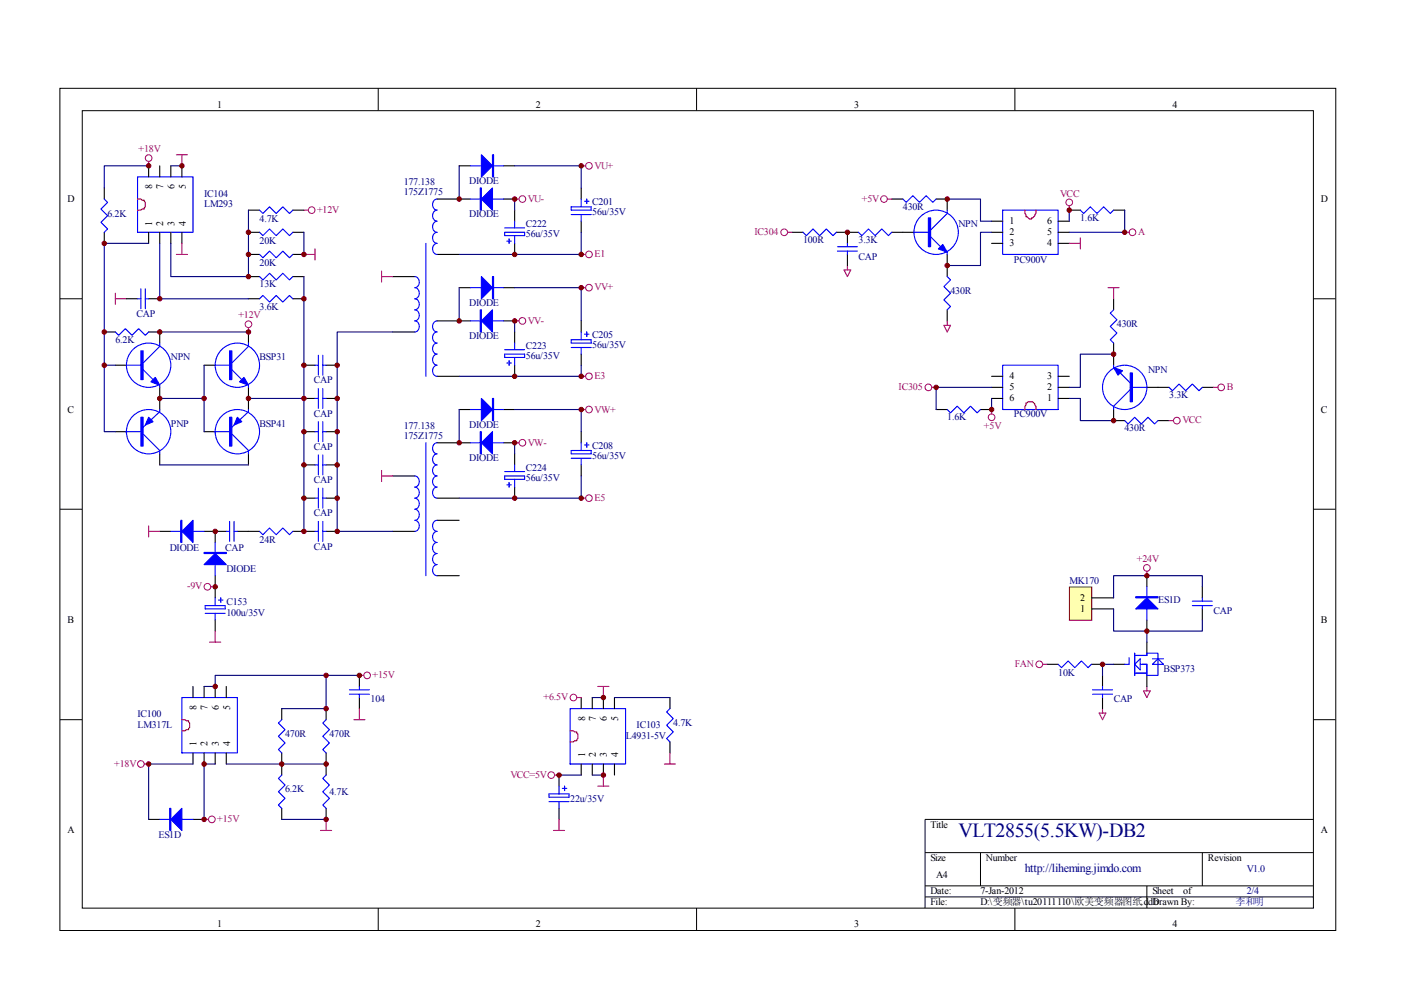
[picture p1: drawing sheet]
<svg xmlns="http://www.w3.org/2000/svg" width="297mm" height="210mm" viewBox="0 0 297 210" stroke-linecap="round" stroke-linejoin="round" font-family="sans-serif">
<g fill="none" stroke="#000" stroke-width=".21">
<path d="M12.7 18.7h270.5v178.6h-270.5zM80.2 18.7v4.7M147.7 18.7v4.7M215.2 18.7v4.7M17.4 23.5h261.1v169h-261.1zM12.7 63.3h4.7M278.4 63.3h4.7M12.7 108h4.7M278.4 108h4.7M12.7 152.6h4.7M278.4 152.6h4.7M278.4 173.7h-82.3v18.8"/>
<path d="M80.2 192.5v4.7M147.7 192.5v4.7M196.1 180.8h82.3M196.1 187.8h82.3M196.1 190.2h82.3M207.9 180.8v7M215.2 192.5v4.7M243.2 187.8v4.7M254.9 180.8v7"/>
</g>
<g fill="none" stroke="#00f" stroke-width=".23">
<path d="M170.3 49.3l.7 .7 1.4-1.5 1.4 1.5 1.4-1.5 1.4 1.5 .7-.7M177.6 52.3h4.2M177.6 53.2h4.2M179.7 51.6v.7M179.7 53.2v.7M182 49.3l.7 .7 1.4-1.5 1.4 1.5 1.5-1.5 1.4 1.5 .7-.7M191.4 42.2l.7 .7 1.4-1.4 1.5 1.4 1.4-1.4 1.4 1.4 .7-.7M193.8 49.3h3.5M197.3 50.2l2.1 2.1M200.8 44.6v.7l-3.5 3.5M200.8 58.6l.7 .7-1.4 1.5 1.4 1.4-1.4 1.4 1.4 1.4-.7 .7M200.8 53.5v.4"/>
<path d="M212.6 44.6h11.7v9.3h-11.7zM212.6 77.4h11.7v9.4h-11.7zM236.1 65.7l-.7 .7 1.4 1.4-1.4 1.4 1.4 1.4-1.4 1.4 .7 .7M236.1 77.4v.5M237.5 79.1l2.1 2.1M200.8 86.8l.7 .7 1.4-1.4 1.5 1.4 1.4-1.4 1.4 1.4 .7-.7M238.5 89.2l.7 .7 1.4-1.4 1.4 1.4 1.4-1.4 1.4 1.4 .7-.7M239.6 82.6l-3.5 3.5v.7M239.6 82.1h3.6M247.9 82.1l.7 .7 1.4-1.4 1.4 1.4 1.4-1.4 1.4 1.4 .7-.7M38.6 147.9h11.7v11.7h-11.7zM59.7 152.6l-.7 .7 1.4 1.4-1.4 1.4 1.4 1.4-1.4 1.4 .7 .7"/>
<path d="M69.1 152.6l-.7 .7 1.4 1.4-1.4 1.4 1.4 1.4-1.4 1.4 .7 .7M74.1 146.3h4.2M74.1 147.2h4.2M76.2 145.5v.8M76.2 147.2v.7M120.9 150.2h11.7v11.8h-11.7zM142 150.2l-.7 .7 1.4 1.5-1.4 1.4 1.4 1.4-1.4 1.4 .7 .7M33.9 173.7h7M59.7 164.3l-.7 .7 1.4 1.5-1.4 1.4 1.4 1.4-1.4 1.4 .7 .7M69.1 164.3l-.7 .7 1.4 1.5-1.4 1.4 1.4 1.4-1.4 1.4 .7 .7M116.4 168.3h4.2v.7h-4.2zM116.4 170h4.2"/>
<path d="M118.5 166.7v1.6M118.5 170v1.4M119.2 167.2h1M119.7 166.7v.9"/>
<circle cx="198.5" cy="49.3" r="4.7"/>
<circle cx="238.5" cy="82.1" r="4.7"/>
</g>
<g fill="none" stroke="#000" stroke-width=".23">
<path d="M167.9 49.3h2.4M177.3 49.3h4.7M179.7 49.3v2.3M179.7 53.9v2.4M189.1 49.3h4.7M189.1 42.2h2.3M198.5 42.2h2.3v2.4M200.8 53.9v4.7M210.2 46.9h2.4M210.2 49.3h2.4M210.2 51.6h2.4M224.3 46.9h2.4"/>
<path d="M224.3 49.3h2.4M224.3 51.6h2.4M200.8 65.7v2.3M210.2 79.8h2.4M224.3 79.8h2.4M236.1 63.3v2.4M236.1 72.7v4.7M198.5 86.8h2.3M207.9 86.8h2.3M210.2 84.5h2.4M210.2 82.1h2.4M224.3 84.5h2.4"/>
<path d="M224.3 82.1h2.4M236.1 86.8v2.4h2.4M243.2 82.1h4.7M245.5 89.2h2.4M254.9 82.1h2.4M40.9 145.5v2.4M40.9 159.6v2.4M43.3 145.5v2.4M43.3 159.6v2.4M45.6 145.5v2.4M45.6 159.6v2.4M48 145.5v2.4"/>
<path d="M48 159.6v2.4M59.7 150.2v2.4M59.7 159.6v4.7M69.1 150.2v2.4M69.1 159.6v4.7M76.2 143.2v2.3M76.2 147.9v2.3M123.2 147.9v2.3M125.6 147.9v2.3M127.9 147.9v2.3M130.3 147.9v2.3M142 147.9v2.3"/>
<path d="M142 157.3v2.3M31.5 173.7h2.4M40.9 173.7h2.4M59.7 171.4v2.3M69.1 171.4v2.3M118.5 164.3v2.4M118.5 171.4v2.3M123.2 162v2.3M125.6 162v2.3M127.9 162v2.3M130.3 162v2.3"/>
</g>
<path d="M217.3 44.6v.7l.2 .2v.5h.3a.74 .74 0 0 0 .9 .4v-.2a.83 .83 0 0 0 .7-.7l.2-.2v-.7M217.3 86.8v-.7l.2-.2v-.5h.3a.99 .99 0 0 1 1.6 .5l.2 .2v.7M38.6 152.6h.7l.2 .2h.5a1.97 1.97 0 0 1 0 1.9h-.5l-.2 .2h-.7M120.9 154.9h.7l.2 .3h.5a1.97 1.97 0 0 1 0 1.9h-.5l-.2 .2h-.7" fill="none" stroke="#f00" stroke-width=".23"/>
<g fill="none" stroke="#a1006a" stroke-width=".21">
<circle cx="166.3" cy="49.2" r=".71"/>
<circle cx="187.4" cy="42.2" r=".7"/>
<circle cx="226.7" cy="42.9" r=".71"/>
<circle cx="240.1" cy="49.2" r=".71"/>
<circle cx="196.8" cy="82.1" r=".71"/>
<circle cx="210.2" cy="88.5" r=".71"/>
<circle cx="249.5" cy="89.2" r=".71"/>
<circle cx="258.9" cy="82.1" r=".71"/>
<circle cx="77.8" cy="143.2" r=".71"/>
<circle cx="121.6" cy="147.9" r=".7"/>
<circle cx="29.9" cy="162" r=".7"/>
<circle cx="44.9" cy="173.7" r=".71"/>
<circle cx="116.9" cy="164.3" r=".7"/>
</g>
<g fill="none" stroke="#a1006a" stroke-width=".23">
<path d="M167 49.3h.9M179 57.2h1.4l-.7 1.4zM179.7 56.3v.9M188.1 42.2h1M226.7 43.6v1M226.7 51.6h2.3M229 50.4v2.4M238.5 49.3h.9M200.1 69h1.4l-.7 1.4zM200.8 68v1M234.9 61h2.4M236.1 61v2.3"/>
<path d="M197.5 82.1h1M210.2 86.8v1M247.9 89.2h.9M257.3 82.1h.9M75 152.6h2.4M76.2 143.2h.9M76.2 150.2v2.4M122.3 147.9h.9M126.8 145.5h2.3M127.9 145.5v2.4M142 159.6v2.4M233 151.2h1.5l-.7 1.4z"/>
<path d="M233.8 150.2v1M242.5 146.5h1.4l-.7 1.4zM243.2 145.5v1M30.6 162h.9M43.3 173.7h.9M68 176.1h2.3M69.1 173.7v2.4M117.3 176.1h2.4M117.6 164.3h.9M118.5 173.7v2.4M140.9 162h2.3"/>
</g>
<g fill="#00f" stroke="#00f" stroke-width=".23">
<path d="M36.2 173.7l2.4-2.3v4.7z"/>
<path d="M199.9 51.8l.9 1.7-1.8-.7z"/>
<path d="M236.1 77.9l1.9 .7-1 .9z"/>
<path d="M36 171.4h.2v4.7h-.2z" fill-rule="evenodd"/>
<path d="M196.8 46.2h.5v6.1h-.5z" fill-rule="evenodd"/>
<path d="M239.6 79.1h.5v6.1h-.5z" fill-rule="evenodd"/>
</g>
<g fill="none" stroke="#000080" stroke-width=".23">
<path d="M200.8 42.2h7.1v4.7h2.3M210.2 49.3h-2.3v7h-7.1M226.7 44.6v2.3M236.1 75.1h-7.1v7h-2.3M210.2 82.1h-11.7v4.7M210.2 84.5v2.3M226.7 84.5h2.3v4.7h7.1M69.1 143.2v7h-9.4M76.2 143.2h-30.6v2.3h-2.3M125.6 147.9h2.3M130.3 147.9h11.7M40.9 162h-9.4v11.7"/>
<path d="M45.6 162h-2.3v11.7M48 162h21.1M59.7 173.7h9.4M118.5 164.3h4.7"/>
</g>
<g fill="#800000" stroke="#800000" stroke-width=".21">
<circle cx="43.3" cy="162" r=".47"/>
<circle cx="45.6" cy="145.5" r=".47"/>
<circle cx="69.1" cy="173.7" r=".47"/>
<circle cx="69.1" cy="162" r=".47"/>
<circle cx="69.1" cy="150.2" r=".47"/>
<circle cx="59.7" cy="162" r=".47"/>
<circle cx="31.5" cy="162" r=".47"/>
<circle cx="69.1" cy="143.2" r=".47"/>
</g>
<path d="M226.8 124.6h4.7v6.9h-4.7z" fill="#ffffb0"/>
<path d="M226.7 124.5h4.8v7h-4.8z" fill="none" stroke="#800000" stroke-width=".21"/>
<g fill="none" stroke="#000" stroke-width=".23">
<path d="M22.1 39.9v2.3M31.5 35.2v2.3M33.9 35.2v2.3M36.2 35.2v2.3M38.6 35.2v2.3M97.4 35.2h2.3M106.8 35.2h2.3M123.2 39.9v2.3M22.1 49.3v2.3M31.5 49.3v2.3M33.9 49.3v2.3M36.2 49.3v2.3"/>
<path d="M38.6 49.3v2.3M52.7 44.6h2.3M52.7 58.6h2.3M52.7 49.3h2.3M52.7 53.9h2.3M62.1 44.6h2.3M62.1 58.6h2.3M62.1 49.3h2.3M62.1 53.9h2.3M83.2 58.6h4.8M92.7 53.9h4.7M92.7 42.2h7"/>
<path d="M106.8 42.2h2.3M109.1 44.6v2.3M109.1 51.6v2.3M123.2 46.9v2.4M226.7 44.6h2.3M236.1 44.6h2.4M22.1 70.4h2.4M24.5 77.4h2.3M26.8 63.3h2.4M31.5 70.4h2.4v2.3M31.5 63.3h2.4M43.3 77.4h2.3"/>
<path d="M52.7 70.4v2.3M52.7 63.3h2.3M62.1 63.3h2.3M64.4 77.4h2.4M69.1 77.4h2.4M83.2 70.4h4.8M92.7 79.8h4.7M92.7 68h7M97.4 61h2.3M106.8 68h2.3M106.8 61h2.3M109.1 70.4v2.3"/>
<path d="M109.1 77.4v2.4M123.2 68v2.4M123.2 75.1v2.3M24.5 91.5h2.3M33.9 82.1v4.7M33.9 96.2v2.4M43.3 91.5h2.3M52.7 82.1v4.7M52.7 96.2v2.4M64.4 91.5h2.4M64.4 84.5h2.4M64.4 98.6h2.4"/>
<path d="M69.1 91.5h2.4M69.1 84.5h2.4M69.1 98.6h2.4M92.7 93.9h7M97.4 86.8h2.3M106.8 93.9h2.3M106.8 86.8h2.3M109.1 96.2v2.4M123.2 91.5v2.4M123.2 98.6v2.3M33.9 112.7h2.3M43.3 112.7h4.7"/>
<path d="M45.6 112.7v2.3M50.3 112.7h4.7M62.1 112.7h4.7M64.4 105.6h2.4M69.1 112.7h2.4M69.1 105.6h2.4M83.2 112.7h4.8M83.2 100.9h4.8M92.7 105.6h4.7M92.7 110.3h4.7M109.1 103.3v2.3M45.6 122.1v4.7"/>
<path d="M45.6 131.5v2.3M92.7 122.1h4.7M231.4 129.1h4.7M231.4 126.8h4.7M243.2 122.1v2.3M243.2 131.5v2.3M243.2 136.2v2.3M254.9 124.4v2.4M254.9 129.1v2.4M222 140.9h2.3M231.4 140.9h2.4M233.8 143.2v2.3"/>
<path d="M233.8 147.9v2.3M236.1 140.9h2.4M243.2 143.2v2.3"/>
</g>
<g fill="none" stroke="#00f" stroke-width=".23">
<path d="M29.2 37.5h11.7v11.8h-11.7zM99.7 35.2h7.1M22.1 42.2l.7 .7-1.4 1.4 1.4 1.4-1.4 1.4 1.4 1.4-.7 .8M55 58.6l.7 .7 1.4-1.4 1.5 1.4 1.4-1.4 1.4 1.4 .7-.7M55 44.6l.7 .7 1.4-1.4 1.5 1.4 1.4-1.4 1.4 1.4 .7-.7M55 49.3l.7 .7 1.4-1.5 1.5 1.5 1.4-1.5 1.4 1.5 .7-.7M55 53.9l.7 .8 1.4-1.5 1.5 1.5 1.4-1.5 1.4 1.5 .7-.8M88 58.6a1.2 1.2 0 0 1 .9 1.2 1.2 1.2 0 0 1-.9 1.2 1.2 1.2 0 0 1 .9 1.2 1.2 1.2 0 0 1-.9 1.1 1.2 1.2 0 0 1 .9 1.2 1.2 1.2 0 0 1-.9 1.2M90.3 51.6v28.2M92.7 42.2a1.2 1.2 0 0 0-1 1.2 1.2 1.2 0 0 0 1 1.2 1.2 1.2 0 0 0-1 1.1 1.2 1.2 0 0 0 1 1.2 1.21 1.21 0 0 0-1 1.2 1.21 1.21 0 0 0 1 1.2 1.2 1.2 0 0 0-1 1.1 1.2 1.2 0 0 0 1 1.2 1.2 1.2 0 0 0-1 1.2 1.2 1.2 0 0 0 1 1.1M99.7 42.2h7.1M107 49.3h4.2v.7h-4.2z"/>
<path d="M107 48.3h4.2M107.5 51.1h.9M107.9 50.7v.9M109.1 46.9v1.4M109.1 50v1.6M121.1 43.9h4.2v.7h-4.2zM121.1 45.5h4.2M123.2 42.2v1.7M123.2 45.5v1.4M123.9 42.7h1M124.4 42.2v.9M229 44.6l.8 .7 1.4-1.4 1.4 1.4 1.4-1.4 1.4 1.4 .7-.7"/>
<path d="M24.5 70.4l.7 .7 1.4-1.4 1.4 1.4 1.4-1.4 1.4 1.4 .7-.7M26.8 77.4h3.5M29.2 63.3h.7M29.9 61.2v4.3M30.3 78.4l2.2 2.1M30.8 63.3h.7M30.8 61.2v4.3M33.9 72.7v.7l-3.6 3.6M45.6 77.4h3.5M49.1 78.4l2.2 2.1M52.7 72.7v.7l-3.6 3.6M55 63.3l.7-.7 1.4 1.4 1.5-1.4 1.4 1.4 1.4-1.4 .7 .7"/>
<path d="M66.8 77.4h.7M67.5 75.3v4.2M68.4 77.4h.7M68.4 75.3v4.2M88 65.7a1.2 1.2 0 0 1 .9 1.2 1.2 1.2 0 0 1-.9 1.1 1.2 1.2 0 0 1 .9 1.2 1.2 1.2 0 0 1-.9 1.2M92.7 68a1.2 1.2 0 0 0-1 1.2 1.2 1.2 0 0 0 1 1.2 1.2 1.2 0 0 0-1 1.2 1.2 1.2 0 0 0 1 1.1 1.2 1.2 0 0 0-1 1.2 1.2 1.2 0 0 0 1 1.2 1.2 1.2 0 0 0-1 1.2 1.2 1.2 0 0 0 1 1.1 1.2 1.2 0 0 0-1 1.2 1.2 1.2 0 0 0 1 1.2M99.7 61h7.1M99.7 68h7.1M107 75.1h4.2v.7h-4.2zM107 74.1h4.2M107.5 77h.9M107.9 76.5v.9"/>
<path d="M109.1 72.7v1.4M109.1 75.8v1.6M121.1 72h4.2v.7h-4.2zM121.1 73.7h4.2M123.2 70.4v1.6M123.2 73.7v1.4M123.9 70.9h1M124.4 70.4v.9M26.6 91.5h3.3M30.3 92l3.6 3.5v.7M33.9 86.8v.5l-3.6 3.3M33.9 81.7v.4"/>
<path d="M45.4 91.5h3.3M49.1 92l3.6 3.5v.7M52.7 86.8v.5l-3.6 3.3M52.7 81.7v.4M66.8 91.5h.7M66.8 84.5h.7M66.8 98.6h.7M67.5 82.4v4.2M67.5 89.4v4.2M67.5 96.5v4.2M68.4 91.5h.7M68.4 82.4v4.2"/>
<path d="M68.4 89.4v4.2M68.4 96.5v4.2M68.4 84.5h.7M68.4 98.6h.7M90.3 93.9v28.2M92.7 96.2a1.2 1.2 0 0 0-1 1.2 1.2 1.2 0 0 0 1 1.2 1.2 1.2 0 0 0-1 1.1 1.2 1.2 0 0 0 1 1.2 1.2 1.2 0 0 0-1 1.2 1.2 1.2 0 0 0 1 1.2 1.2 1.2 0 0 0-1 1.1 1.2 1.2 0 0 0 1 1.2M92.7 93.9a1.2 1.2 0 0 0-1 1.2 1.2 1.2 0 0 0 1 1.1M99.7 86.8h7.1M99.7 93.9h7.1M107 100h4.2M109.1 98.6v1.4M121.1 95.5h4.2v.7h-4.2z"/>
<path d="M121.1 97.2h4.2M123.2 93.9v1.6M123.2 97.2v1.4M123.9 94.3h1M124.4 93.9v.9M36.2 112.7h7.1M45.6 115v7.1M48 112.7h.7M48.7 110.6v4.2M49.6 112.7h.7M49.6 110.6v4.2M55 112.7l.7 .7 1.4-1.4 1.5 1.4 1.4-1.4 1.4 1.4 .7-.7"/>
<path d="M66.8 105.6h.7M66.8 112.7h.7M67.5 103.5v4.2M67.5 110.6v4.2M68.4 105.6h.7M68.4 103.5v4.2M68.4 110.6v4.2M68.4 112.7h.7M88 100.9a1.2 1.2 0 0 1 .9 1.2 1.2 1.2 0 0 1-.9 1.2 1.2 1.2 0 0 1 .9 1.1 1.2 1.2 0 0 1-.9 1.2 1.2 1.2 0 0 1 .9 1.2 1.2 1.2 0 0 1-.9 1.2 1.2 1.2 0 0 1 .9 1.1 1.2 1.2 0 0 1-.9 1.2 1.2 1.2 0 0 1 .9 1.2 1.2 1.2 0 0 1-.9 1.2M92.7 110.3a1.2 1.2 0 0 0-1 1.2 1.2 1.2 0 0 0 1 1.2 1.2 1.2 0 0 0-1 1.1 1.2 1.2 0 0 0 1 1.2 1.2 1.2 0 0 0-1 1.2 1.2 1.2 0 0 0 1 1.2 1.2 1.2 0 0 0-1 1.1 1.2 1.2 0 0 0 1 1.2 1.2 1.2 0 0 0-1 1.2 1.2 1.2 0 0 0 1 1.2M107 100.9h4.2v.7h-4.2zM107.5 102.8h.9"/>
<path d="M107.9 102.3v1M109.1 101.6v1.7M43.5 128.4h4.2v.7h-4.2zM43.5 130h4.2M45.6 126.8v1.6M45.6 130v1.5M46.3 127.2h1M46.8 126.8v.9M239.4 139.4v1.5h-.9M240.6 139h2.6v-.5h2.3v4.7h-2.3v-2.3h-1.5M240.6 138.5v4.7M243.2 124.4v7.1"/>
<path d="M244.3 139.7h2.4M252.8 127.5h4.2M252.8 128.4h4.2M254.9 126.8v.7M254.9 128.4v.7M224.3 140.9l.8 .7 1.4-1.5 1.4 1.5 1.4-1.5 1.4 1.5 .7-.7M231.6 146.3h4.3M231.6 147.2h4.3M233.8 145.5v.8M233.8 147.2v.7M240.6 142.7h2.6M240.6 140.9l1.1-1.2v2.3z"/>
<path d="M244.3 140.9l1.2-1.2 1.2 1.2z"/>
<circle cx="31.5" cy="77.4" r="4.7"/>
<circle cx="50.3" cy="77.4" r="4.7"/>
<circle cx="31.5" cy="91.5" r="4.7"/>
<circle cx="50.3" cy="91.5" r="4.7"/>
</g>
<g fill="#00f" stroke="#00f" stroke-width=".23">
<path d="M240.8 129.1l2.4-2.3 2.3 2.3z"/>
<path d="M32 81l.9-1 1 1.7z"/>
<path d="M50.8 81l.9-1 1 1.7z"/>
<path d="M31.5 88.5l1 .9-1.7 .7z"/>
<path d="M50.3 88.5l1 .9-1.7 .7z"/>
<path d="M38.6 112.7l2.3-2.4v4.7z"/>
<path d="M43.3 119.7l2.3-2.3 2.4 2.3z"/>
<path d="M102.1 32.8l2.3 2.4-2.3 2.3z"/>
<path d="M102.1 58.6l2.3 2.4-2.3 2.3z"/>
<path d="M102.1 42.2l2.3-2.3v4.7z"/>
<path d="M102.1 68l2.3-2.3v4.7z"/>
<path d="M102.1 84.5l2.3 2.3-2.3 2.4z"/>
<path d="M102.1 93.9l2.3-2.4v4.7z"/>
<path d="M240.8 126.5h4.7v.3h-4.7z" fill-rule="evenodd"/>
<path d="M29.9 74.4h.4v6.1h-.4z" fill-rule="evenodd"/>
<path d="M48.7 74.4h.4v6.1h-.4z" fill-rule="evenodd"/>
<path d="M29.9 88.5h.4v6.1h-.4z" fill-rule="evenodd"/>
<path d="M48.7 88.5h.4v6.1h-.4z" fill-rule="evenodd"/>
<path d="M38.3 110.3h.3v4.7h-.3z" fill-rule="evenodd"/>
<path d="M43.3 117.1h4.7v.3h-4.7z" fill-rule="evenodd"/>
<path d="M104.4 32.8h.2v4.7h-.2z" fill-rule="evenodd"/>
<path d="M104.4 58.6h.2v4.7h-.2z" fill-rule="evenodd"/>
<path d="M101.8 39.9h.3v4.7h-.3z" fill-rule="evenodd"/>
<path d="M101.8 65.7h.3v4.7h-.3z" fill-rule="evenodd"/>
<path d="M104.4 84.5h.2v4.7h-.2z" fill-rule="evenodd"/>
<path d="M101.8 91.5h.3v4.7h-.3z" fill-rule="evenodd"/>
</g>
<g fill="none" stroke="#000080" stroke-width=".23">
<path d="M31.5 35.2h-9.4v4.7M36.2 35.2h2.4M97.4 35.2v7M109.1 35.2h14.1v4.7M31.5 51.6h-9.4v39.9h2.4M33.9 51.6v11.7h18.8M52.7 44.6v14h-16.5v-7M64.4 49.3v4.6M64.4 58.6v54.1M109.1 42.2v2.4M123.2 49.3v4.6h-25.8M238.5 44.6v4.7h-11.8"/>
<path d="M22.1 77.4h2.4M33.9 70.4h18.8M43.3 77.4v14.1M83.2 70.4h-11.7v42.3h11.7M97.4 61v7M109.1 61h14.1v7M109.1 68v2.4M123.2 77.4v2.4h-25.8M33.9 84.5h9.4M33.9 98.6h18.8M52.7 84.5h11.7M97.4 86.8v7.1"/>
<path d="M109.1 86.8h14.1v4.7M109.1 93.9v2.3M123.2 100.9v4.7h-25.8M236.1 129.1v4.7h18.8v-2.3M243.2 133.8v2.4M254.9 124.4v-2.3h-18.8v4.7M236.1 140.9h-2.3v2.3M125.6 164.3h2.3"/>
</g>
<g fill="none" stroke="#a1006a" stroke-width=".21">
<circle cx="31.5" cy="33.5" r=".71"/>
<circle cx="124.9" cy="35.2" r=".71"/>
<circle cx="66.1" cy="44.6" r=".7"/>
<circle cx="110.8" cy="42.2" r=".71"/>
<circle cx="124.9" cy="53.9" r=".7"/>
<circle cx="52.7" cy="68.7" r=".71"/>
<circle cx="110.8" cy="68" r=".71"/>
<circle cx="124.9" cy="79.8" r=".71"/>
<circle cx="124.9" cy="61" r=".7"/>
<circle cx="110.8" cy="93.9" r=".71"/>
<circle cx="124.9" cy="86.8" r=".7"/>
<circle cx="124.9" cy="105.6" r=".7"/>
<circle cx="44" cy="124.4" r=".71"/>
<circle cx="243.2" cy="120.4" r=".71"/>
<circle cx="220.3" cy="140.8" r=".71"/>
</g>
<g fill="none" stroke="#a1006a" stroke-width=".23">
<path d="M31.5 34.2v1M37.4 32.8h2.3M38.6 32.8v2.4M123.2 35.2h1M37.4 53.9h2.3M38.6 51.6v2.3M64.4 53.9h2.4M64.4 44.6h1M66.8 52.8v2.3M80.9 57.5v2.3M80.9 58.6h2.3M109.1 42.2h1"/>
<path d="M123.2 53.9h1M24.5 62.2v2.3M24.5 63.3h2.3M52.7 69.5v.9M109.1 68h1M123.2 79.8h1M123.2 61h1M80.9 99.7v2.4M109.1 93.9h1M123.2 86.8h1M31.5 111.5v2.3M31.5 112.7h2.4"/>
<path d="M80.9 100.9h2.3M123.2 105.6h1M44.4 136.2h2.4M44.7 124.4h.9M45.6 133.8v2.4M243.2 121.1v1M221.1 140.9h.9M126.8 166.7h2.3M127.9 164.3v2.4"/>
</g>
<g fill="#800000" stroke="#800000" stroke-width=".21">
<circle cx="76.2" cy="143.2" r=".47"/>
<circle cx="43.3" cy="173.7" r=".47"/>
<circle cx="38.6" cy="35.2" r=".47"/>
<circle cx="31.5" cy="35.2" r=".47"/>
<circle cx="33.9" cy="70.4" r=".47"/>
<circle cx="33.9" cy="84.5" r=".47"/>
<circle cx="52.7" cy="70.4" r=".47"/>
<circle cx="52.7" cy="84.5" r=".47"/>
<circle cx="64.4" cy="112.7" r=".47"/>
<circle cx="52.7" cy="58.6" r=".47"/>
<circle cx="64.4" cy="63.3" r=".47"/>
<circle cx="52.7" cy="49.3" r=".47"/>
<circle cx="64.4" cy="53.9" r=".47"/>
<circle cx="52.7" cy="53.9" r=".47"/>
<circle cx="22.1" cy="70.4" r=".47"/>
<circle cx="22.1" cy="51.6" r=".47"/>
<circle cx="22.1" cy="77.4" r=".47"/>
<circle cx="43.3" cy="84.5" r=".47"/>
<circle cx="64.4" cy="105.6" r=".47"/>
<circle cx="71.5" cy="105.6" r=".47"/>
<circle cx="71.5" cy="112.7" r=".47"/>
<circle cx="64.4" cy="77.4" r=".47"/>
<circle cx="71.5" cy="77.4" r=".47"/>
<circle cx="64.4" cy="84.5" r=".47"/>
<circle cx="71.5" cy="84.5" r=".47"/>
<circle cx="64.4" cy="91.5" r=".47"/>
<circle cx="71.5" cy="91.5" r=".47"/>
<circle cx="64.4" cy="98.6" r=".47"/>
<circle cx="71.5" cy="98.6" r=".47"/>
<circle cx="97.4" cy="42.2" r=".47"/>
<circle cx="97.4" cy="68" r=".47"/>
<circle cx="97.4" cy="93.9" r=".47"/>
<circle cx="45.6" cy="112.7" r=".47"/>
<circle cx="45.6" cy="124.4" r=".47"/>
<circle cx="33.9" cy="63.3" r=".47"/>
<circle cx="109.1" cy="42.2" r=".47"/>
<circle cx="109.1" cy="68" r=".47"/>
<circle cx="109.1" cy="53.9" r=".47"/>
<circle cx="109.1" cy="79.8" r=".47"/>
<circle cx="123.2" cy="35.2" r=".47"/>
<circle cx="123.2" cy="53.9" r=".47"/>
<circle cx="123.2" cy="79.8" r=".47"/>
<circle cx="123.2" cy="61" r=".47"/>
<circle cx="109.1" cy="105.6" r=".47"/>
<circle cx="109.1" cy="93.9" r=".47"/>
<circle cx="123.2" cy="86.8" r=".47"/>
<circle cx="123.2" cy="105.6" r=".47"/>
<circle cx="243.2" cy="133.8" r=".47"/>
<circle cx="243.2" cy="122.1" r=".47"/>
<circle cx="233.8" cy="140.8" r=".47"/>
<circle cx="200.8" cy="42.2" r=".47"/>
<circle cx="200.8" cy="56.3" r=".47"/>
<circle cx="179.7" cy="49.2" r=".47"/>
<circle cx="226.7" cy="44.6" r=".47"/>
<circle cx="238.5" cy="49.2" r=".47"/>
<circle cx="210.2" cy="86.8" r=".47"/>
<circle cx="236.1" cy="75.1" r=".47"/>
<circle cx="236.1" cy="89.2" r=".47"/>
<circle cx="198.5" cy="82.1" r=".47"/>
<circle cx="127.9" cy="164.3" r=".47"/>
<circle cx="127.9" cy="147.9" r=".47"/>
<circle cx="118.5" cy="164.3" r=".47"/>
</g>
<path d="M29.2 42.2h.7l.2 .2h.5a1.98 1.98 0 0 1 0 1.9h-.5l-.2 .3h-.7" fill="none" stroke="#f00" stroke-width=".23"/>
<text font-size="4.2" fill="#000080" x="203.2" y="177.4">VLT2855(5.5KW)-DB2</text>
<text font-size="2.5" fill="#000080" x="217.3" y="184.8">http://liheming.jimdo.com</text>
<g font-size="2.1">
<text x="46.1" y="22.9">1</text>
<text x="113.6" y="22.9">2</text>
<text x="181.1" y="22.9">3</text>
<text x="248.6" y="22.9">4</text>
<text x="32.3" y="40.1" transform="rotate(-90 32.3 40.1)">8</text>
<text x="34.6" y="40.1" transform="rotate(-90 34.6 40.1)">7</text>
<text x="37" y="40.1" transform="rotate(-90 37 40.1)">6</text>
<text x="39.4" y="40.1" transform="rotate(-90 39.4 40.1)">5</text>
<text x="14.3" y="42.8">D</text>
<text x="32.3" y="47.9" transform="rotate(-90 32.3 47.9)">1</text>
<text x="34.6" y="47.9" transform="rotate(-90 34.6 47.9)">2</text>
<text x="37" y="47.9" transform="rotate(-90 37 47.9)">3</text>
<text x="39.4" y="47.9" transform="rotate(-90 39.4 47.9)">4</text>
<text x="214" y="47.5">1</text>
<text x="222" y="47.5">6</text>
<text x="280.1" y="42.8">D</text>
<text x="214" y="49.9">2</text>
<text x="214" y="52.2">3</text>
<text x="222" y="52.2">4</text>
<text x="222" y="49.9">5</text>
<text x="214" y="80.4">4</text>
<text x="214" y="82.7">5</text>
<text x="222" y="82.7">2</text>
<text x="222" y="80.4">3</text>
<text x="14.3" y="87.5">C</text>
<text x="214" y="85.1">6</text>
<text x="222" y="85.1">1</text>
<text x="280.1" y="87.5">C</text>
<text x="229" y="129.7">1</text>
<text x="229" y="127.4">2</text>
<text x="14.3" y="132.1">B</text>
<text x="280.1" y="132.1">B</text>
<text x="41.7" y="150.5" transform="rotate(-90 41.7 150.5)">8</text>
<text x="44" y="150.5" transform="rotate(-90 44 150.5)">7</text>
<text x="46.4" y="150.5" transform="rotate(-90 46.4 150.5)">6</text>
<text x="48.8" y="150.5" transform="rotate(-90 48.8 150.5)">5</text>
<text x="124" y="152.8" transform="rotate(-90 124 152.8)">8</text>
<text x="126.3" y="152.8" transform="rotate(-90 126.3 152.8)">7</text>
<text x="128.7" y="152.8" transform="rotate(-90 128.7 152.8)">6</text>
<text x="131.1" y="152.8" transform="rotate(-90 131.1 152.8)">5</text>
<text x="41.7" y="158.3" transform="rotate(-90 41.7 158.3)">1</text>
<text x="44" y="158.3" transform="rotate(-90 44 158.3)">2</text>
<text x="46.4" y="158.3" transform="rotate(-90 46.4 158.3)">3</text>
<text x="48.8" y="158.3" transform="rotate(-90 48.8 158.3)">4</text>
<text x="124" y="160.5" transform="rotate(-90 124 160.5)">1</text>
<text x="126.3" y="160.5" transform="rotate(-90 126.3 160.5)">2</text>
<text x="128.7" y="160.5" transform="rotate(-90 128.7 160.5)">3</text>
<text x="131.1" y="160.5" transform="rotate(-90 131.1 160.5)">4</text>
<text x="14.3" y="176.7">A</text>
<text x="197.3" y="175.5">Title</text>
<text x="280.1" y="176.7">A</text>
<text x="197.3" y="182.6">Size</text>
<text x="209" y="182.6">Number</text>
<text x="256.1" y="182.6">Revision</text>
<text x="197.3" y="189.6">Date:</text>
<text x="197.3" y="192">File:</text>
<text x="198.5" y="186.1">A4</text>
<text x="207.9" y="189.6">7-Jan-2012</text>
<text x="207.9" y="192">D:\变频器\tu20111110\欧美变频器图纸.ddb</text>
<text x="244.3" y="189.6">Sheet</text>
<text x="244.3" y="192">Drawn By:</text>
<text x="250.9" y="189.6">of</text>
<text x="46.1" y="196.6">1</text>
<text x="113.6" y="196.6">2</text>
<text x="181.1" y="196.6">3</text>
<text x="248.6" y="196.6">4</text>
</g>
<g font-size="2.1" fill="#a1006a">
<text x="29.4" y="32.3">+18V</text>
<text x="126.1" y="35.7">VU+</text>
<text x="224.8" y="41.7">VCC</text>
<text x="67.2" y="45.1">+12V</text>
<text x="111.9" y="42.8">VU-</text>
<text x="182.7" y="42.8">+5V</text>
<text x="159.9" y="49.9">IC304</text>
<text x="241.3" y="49.9">A</text>
<text x="126.1" y="54.5">E1</text>
<text x="126.1" y="61.6">VV+</text>
<text x="50.5" y="67.5">+12V</text>
<text x="111.9" y="68.7">VV-</text>
<text x="126.1" y="80.4">E3</text>
<text x="190.5" y="82.7">IC305</text>
<text x="260.1" y="82.7">B</text>
<text x="126.1" y="87.5">VW+</text>
<text x="250.7" y="89.8">VCC</text>
<text x="111.9" y="94.5">VW-</text>
<text x="208.6" y="90.9">+5V</text>
<text x="126.1" y="106.2">E5</text>
<text x="241" y="119.1">+24V</text>
<text x="39.7" y="125">-9V</text>
<text x="79" y="143.8">+15V</text>
<text x="215.1" y="141.5">FAN</text>
<text x="115.2" y="148.5">+6.5V</text>
<text x="24.2" y="162.6">+18V</text>
<text x="108.2" y="164.9">VCC=5V</text>
<text x="46.1" y="174.3">+15V</text>
</g>
<g font-size="2.1" fill="#000080">
<text x="43.3" y="41.7">IC104</text>
<text x="85.6" y="39.3">177.138</text>
<text x="85.6" y="41.4">175Z1775</text>
<text x="99.5" y="39">DIODE</text>
<text x="22.8" y="45.9">6.2K</text>
<text x="43.3" y="44">LM293</text>
<text x="55" y="47">4.7K</text>
<text x="99.5" y="46.1">DIODE</text>
<text x="125.6" y="43.5">C201</text>
<text x="125.6" y="45.6">56u/35V</text>
<text x="191.4" y="44.5">430R</text>
<text x="229" y="46.8">1.6K</text>
<text x="55" y="51.7">20K</text>
<text x="111.5" y="48.2">C222</text>
<text x="111.5" y="50.3">56u/35V</text>
<text x="170.3" y="51.5">100R</text>
<text x="182" y="51.5">3.3K</text>
<text x="203.2" y="48.2">NPN</text>
<text x="55" y="56.4">20K</text>
<text x="182" y="55">CAP</text>
<text x="215" y="55.7">PC900V</text>
<text x="55" y="60.9">13K</text>
<text x="55" y="65.6">3.6K</text>
<text x="99.5" y="64.9">DIODE</text>
<text x="201.5" y="62.3">430R</text>
<text x="29" y="67.2">CAP</text>
<text x="99.5" y="71.9">DIODE</text>
<text x="125.6" y="71.7">C205</text>
<text x="236.8" y="69.4">430R</text>
<text x="24.5" y="72.7">6.2K</text>
<text x="36.2" y="76.4">NPN</text>
<text x="55" y="76.4">BSP31</text>
<text x="111.5" y="74">C223</text>
<text x="111.5" y="76.1">56u/35V</text>
<text x="125.6" y="73.8">56u/35V</text>
<text x="66.5" y="81.3">CAP</text>
<text x="243.4" y="79">NPN</text>
<text x="66.5" y="88.4">CAP</text>
<text x="200.8" y="89.1">1.6K</text>
<text x="215" y="88.4">PC900V</text>
<text x="247.9" y="84.3">3.3K</text>
<text x="36.2" y="90.5">PNP</text>
<text x="55" y="90.5">BSP41</text>
<text x="66.5" y="95.4">CAP</text>
<text x="85.6" y="90.9">177.138</text>
<text x="85.6" y="93.1">175Z1775</text>
<text x="99.5" y="90.7">DIODE</text>
<text x="125.6" y="95.2">C208</text>
<text x="238.4" y="91.5">430R</text>
<text x="99.5" y="97.8">DIODE</text>
<text x="111.5" y="99.9">C224</text>
<text x="125.6" y="97.3">56u/35V</text>
<text x="66.5" y="102.5">CAP</text>
<text x="111.5" y="102">56u/35V</text>
<text x="66.5" y="109.5">CAP</text>
<text x="36" y="116.8">DIODE</text>
<text x="47.8" y="116.8">CAP</text>
<text x="55" y="115.2">24R</text>
<text x="66.5" y="116.6">CAP</text>
<text x="48" y="121.3">DIODE</text>
<text x="226.7" y="123.9">MK170</text>
<text x="48" y="128.3">C153</text>
<text x="48" y="130.7">100u/35V</text>
<text x="245.5" y="127.9">ES1D</text>
<text x="257.3" y="130.1">CAP</text>
<text x="224.4" y="143.4">10K</text>
<text x="246.7" y="142.4">BSP373</text>
<text x="78.6" y="148.9">104</text>
<text x="236.1" y="148.9">CAP</text>
<text x="29.1" y="152">IC100</text>
<text x="29.1" y="154.4">LM317L</text>
<text x="135" y="154.4">IC103</text>
<text x="142.7" y="153.9">4.7K</text>
<text x="60.5" y="156.2">470R</text>
<text x="69.8" y="156.2">470R</text>
<text x="132.7" y="156.7">L4931-5V</text>
<text x="60.5" y="168">6.2K</text>
<text x="69.8" y="168.5">4.7K</text>
<text x="120.9" y="170.1">22u/35V</text>
<text x="33.6" y="177.6">ES1D</text>
<text x="264.3" y="184.9">V1.0</text>
<text x="262" y="192">李和明</text>
<text x="264.3" y="189.6">2/4</text>
</g>
</svg>
